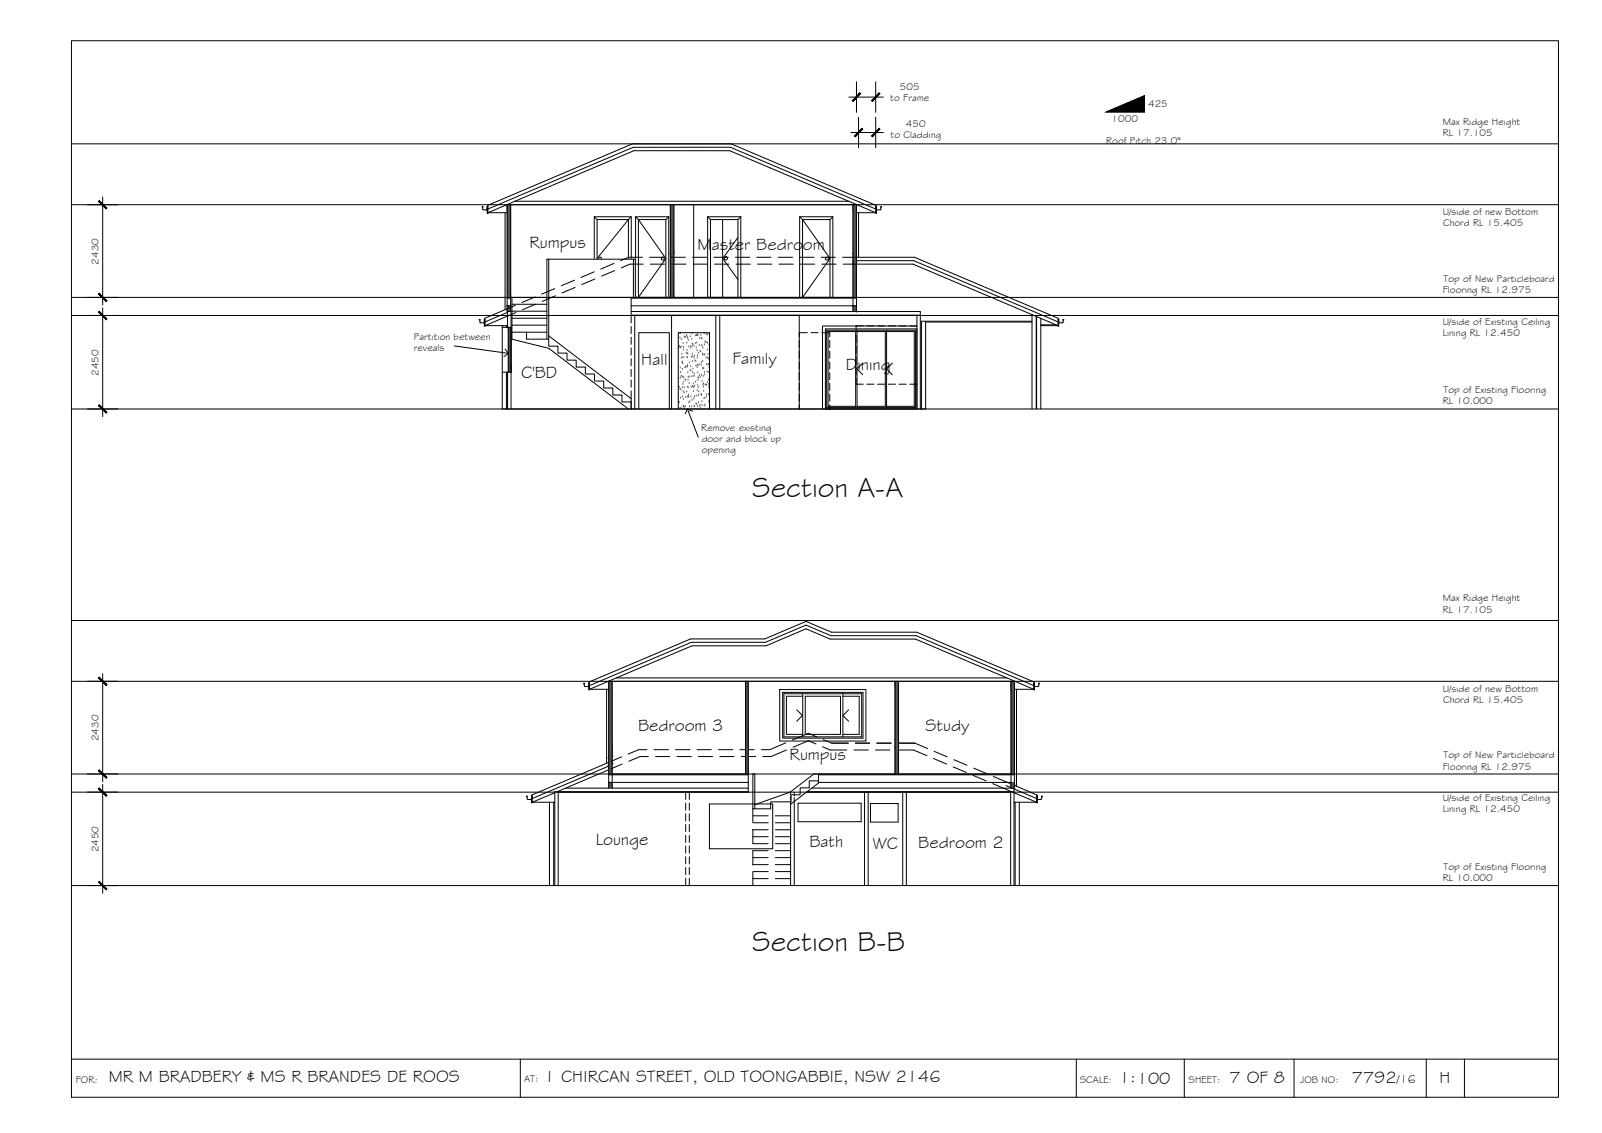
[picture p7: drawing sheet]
<svg xmlns="http://www.w3.org/2000/svg" width="420mm" height="297mm" viewBox="0 0 420 297" stroke-linecap="round" stroke-linejoin="round" font-family="sans-serif">
<!-- layer: HATCH -->
<g fill="#545454" stroke="#545454" stroke-width=".26">
<path d="M159.6 178.6h1v19.7z"/>
<path d="M159.6 198.7h1v1.5z"/>
<path d="M133.3 85.8l.7 11.8v-11.8zM133.3 85.8l.7 11.8h-.7z"/>
<path d="M223.7 53.7l.9 12.8v-12.8zM223.7 53.7l.9 12.8h-.9z"/>
<path d="M175.8 53.7l.9 12.8v-12.8zM175.8 53.7l.9 12.8h-.9z"/>
<path d="M223.7 66.5l.9 1.8v-1.8zM223.7 66.5l.9 1.8h-.9z"/>
<path d="M175.8 66.5l.9 1.8v-1.8zM175.8 66.5l.9 1.8h-.9z"/>
<path d="M223.7 68.3l.9 9.7v-9.7zM223.7 68.3l.9 9.7h-.9z"/>
<path d="M175.8 68.3l.9 9.7v-9.7zM175.8 68.3l.9 9.7h-.9z"/>
<path d="M133 53.7l.9 24.3v-24.3zM133 53.7l.9 24.3h-.9z"/>
<path d="M133 80.2l.9 1.4v-1.4zM133 80.2l.9 1.4h-.9z"/>
<path d="M223.7 80.2l.9 1.5v-1.5zM223.7 80.2l.9 1.5h-.9z"/>
<path d="M133 81.6l.9 .1zM133 81.6l.9 .1z"/>
<path d="M234.7 178.6l1 15.3v-15.3zM234.7 178.6l1 15.3h-1z"/>
<path d="M195.5 178.6l.7 17v-17zM195.5 178.6l.7 17h-.7z"/>
<path d="M234.7 193.9l1 1.8v-1.8zM234.7 193.9l1 1.8h-1z"/>
<path d="M195.5 195.6l.7 1.8v-1.8zM195.5 195.6l.7 1.8h-.7z"/>
<path d="M159.6 178.6v19.7h1zM159.6 198.3h1l-1 .4zM159.6 198.7h1v-.4z"/>
<path d="M159.6 198.7v1.5h1zM159.6 200.2h1l-1 .4zM159.6 200.6h1v-.4z"/>
<path d="M265.2 178.6l.9 24.3v-24.3zM265.2 178.6l.9 24.3h-.9z"/>
<path d="M234.7 195.7l1 7.2v-7.2zM234.7 195.7l1 7.2h-1z"/>
<path d="M195.5 197.4l.7 5.5v-5.5zM195.5 197.4l.7 5.5h-.7z"/>
<path d="M159.6 200.6l1 2.3v-2.3zM159.6 200.6l1 2.3h-1z"/>
<path d="M265.2 205.1l.9 .5v-.5zM265.2 205.1l.9 .5h-.9zM265.2 205.6l.9 .4v-.4zM265.2 205.6l.9 .4h-.9z"/>
<path d="M265.2 206l.9 .6v-.6zM265.2 206l.9 .6h-.9z"/>
<path d="M159.6 205.1l1 1.5v-1.5zM159.6 205.1l1 1.5h-1z"/>
</g>
<!-- layer: MASK -->
<g fill="#fff" stroke="#fff" stroke-width=".26">
<path d="M209.7 56.8h8.7l-8.7 .8zM209.7 57.6h8.7v-.8z"/>
<path d="M209.7 57.6h.8l-.8 20.4zM210.5 57.6l-.8 20.4h.8z"/>
<path d="M217.7 57.6h.7l-.7 20.4zM218.4 57.6l-.7 20.4h.7z"/>
<path d="M210.5 57.6h7.2l-7.2 20.4zM217.7 57.6l-7.2 20.4h7.2z"/>
<path d="M185.6 56.8l8.7 .8v-.8zM185.6 56.8l8.7 .8h-8.7z"/>
<path d="M193.5 57.6l.8 20.4v-20.4zM193.5 57.6l.8 20.4h-.8z"/>
<path d="M185.6 57.6l.7 20.4v-20.4zM185.6 57.6l.7 20.4h-.7z"/>
<path d="M186.3 57.6l7.2 20.4v-20.4zM186.3 57.6l7.2 20.4h-7.2z"/>
<path d="M166.7 56.8h8.7l-8.7 .8zM166.7 57.6h8.7v-.8z"/>
<path d="M166.7 57.6h.7l-.7 20.4zM167.4 57.6l-.7 20.4h.7z"/>
<path d="M174.6 57.6h.8l-.8 20.4zM175.4 57.6l-.8 20.4h.8z"/>
<path d="M167.4 57.6h7.2l-7.2 20.4zM174.6 57.6l-7.2 20.4h7.2z"/>
<path d="M155.9 56.8h9.7l-9.7 .8zM155.9 57.6h9.7v-.8z"/>
<path d="M155.9 57.6h.7l-.7 20.4zM156.6 57.6l-.7 20.4h.7z"/>
<path d="M164.8 57.6h.8l-.8 20.4zM165.6 57.6l-.8 20.4h.8z"/>
<path d="M156.6 57.6h8.2l-8.2 20.4zM164.8 57.6l-8.2 20.4h8.2z"/>
<path d="M144.5 68l22.1 10v-10zM144.5 68l22.1 10h-22.1z"/>
</g>
<!-- layer: DOORS -->
<g fill="none" stroke="#000" stroke-width=".26">
<path d="M164.8 57.6l-8.2 10.2 8.2 10.2v-20.4h-8.2v20.4M167.4 57.6l7.2 10.2-7.2 10.2v-20.4h7.2v20.4M189.5 57.6v20.4M210.5 57.6l7.2 10.2-7.2 10.2v-20.4h7.2v20.4M186.3 78v-20.4h7.2v20.4M193.5 62.3l-3.9 5.5 3.9 5.5"/>
<circle cx="157.4" cy="67.8" r=".39"/>
<circle cx="173.8" cy="67.8" r=".39"/>
<circle cx="190.4" cy="67.7" r=".43"/>
<circle cx="216.9" cy="67.8" r=".39"/>
</g>
<!-- layer: NEWWORK -->
<g fill="none" stroke="#000" stroke-width=".26">
<path d="M127.8 54.1v1.8h.2v-1.8h-.2v.9h-1.1l-.1-.6-.2-.2h.3M128 54.8l38.1-16.2h25.4l38.2 16.2M128 54.1l-.1-.2 38-16.2h25.8l38.1 16.2-.1 .2M132.9 53.7h91.7M133 53.6v28.1M133 55.8h-5l38.3-16.3h25.1l38.3 16.3h-5.1M133.9 53.7v28M135 52.8h87.6M155.9 56.8l.7 .8M165.6 56.8l-.8 .8M166.7 56.8l.7 .8M175.4 56.8l-.8 .8"/>
<path d="M175.8 53.7v24.3M176.7 53.7v24.3M181.9 53.7v24.3M185.6 56.8v21.2h8.7v-21.2M185.6 56.8h8.7M185.6 56.8l.7 .8M194.3 56.8l-.8 .8M209.7 56.8l.8 .8M218.4 56.8l-.7 .8M223.7 53.7v28M224.6 53.6v28.1M229.9 54.1v1.8h-.2v-1.8h.2v.9h1.1v-.6l.2-.2h-.3"/>
<path d="M133 78h.9M133 78.2h.9M143.9 68h22.7v10M143.9 78h80.7M164.8 78h-8.9v-21.2h9.7l-.1 25.9M165.5 78.2h59.1M166.1 68v10M166.7 78v-21.2h8.7v21.2h-8M209.7 78v-21.2h8.7v21.2h-7.9M133 80.2h.9M133.3 85.8v11.8M134 85.8v11.8"/>
<path d="M165.5 80.2h59.1M216.5 86.2h24v21h-24zM240.5 85.5h-24.8v21.7M177.9 107.2v-20h8.2v20M154.4 179.1v1.8h.2v-1.8h-.2v.9l-1.1-.1v-.6l-.2-.1h.2M154.6 179.7l26.7-11.3h19.5l10.6-4.5 6.5 2.8h22.4l30.8 13M154.6 179.1l-.1-.3 26.6-11.3h19.5l10.8-4.6 6.7 2.8h22.4l30.7 13.1-.1 .3M159.5 178.6h106.7M159.6 178.6v28M160.6 178.6v28M161.7 177.7h102.3M195.5 178.6v24.3"/>
<path d="M196.2 178.6v29.1M234.7 178.6v24.3M235.7 178.6v24.3M265.2 178.6v28M266.1 178.6v28M271.3 179.1v1.8h-.2v-1.8h.2v.9l1.1-.1v-.6l.3-.1h-.3M159.6 180.7h-5l26.9-11.4h19.4l10.5-4.4 6.3 2.6h22.4l31 13.2h-5M204.5 180.8h22.6v13.5h-22.6zM205.3 181.5h21v12h-21zM159.6 205.1h36.6M159.6 203.1h36.6M159.6 202.9h36.6"/>
<path d="M214.7 205.1h50.5M214.7 203.1h51.4M214.7 202.9h51.4"/>
</g>
<!-- layer: CEILING-FLOOR LINES -->
<path d="M18.7 37.7h390M18.7 53.7h390M18.7 78h390M18.7 82.7h390M18.7 107.2h390M18.7 178.6h390M18.7 162.7h390M18.7 202.9h390M18.7 207.7h390M18.7 232.2h390" fill="none" stroke="#000" stroke-width=".26"/>
<!-- layer: BORDER -->
<path d="M18.7 10.7h390v277h-390zM18.7 277.7h390M136.5 277.7v10M282.3 277.7v10M310.6 277.7v10M339.4 277.7v10M374.1 277.7v10M384.1 277.7v10" fill="none" stroke="#000" stroke-width=".26"/>
<!-- layer: DIMENSION -->
<g fill="none" stroke="#000" stroke-width=".26">
<path d="M222.6 25.5h9.1M223.2 34.7h8.5M224.6 21.5v8M225.2 30.7v8M229.7 21.5v8M229.7 30.7v8M22.9 53.7h8M26.9 51.7v28.3M22.9 78h8M22.9 82.7h8M26.9 80.7v28.5M22.9 107.2h8"/>
<path d="M22.9 178.6h8M26.9 176.6v28.3M22.9 207.7h8M22.9 202.9h8M26.9 205.7v28.5M22.9 232.2h8"/>
</g>
<!-- layer: 0 -->
<g fill="#000" stroke="#000" stroke-width=".26">
<path d="M225.5 24.4l-1.8 2.2 2-2zM225.5 24.4l-1.8 2.2-.2-.2z"/>
<path d="M226.1 33.6l-1.8 2.2 2-1.9zM226.1 33.6l-1.8 2.2-.2-.2z"/>
<path d="M228.6 35.6l.2 .2 1.8-2.2zM230.6 33.6l.2 .3-2 1.9z"/>
<path d="M228.6 26.4l.2 .2 1.8-2.2zM230.6 24.4l.2 .2-2 2z"/>
<path d="M25.8 52.8l2 2 .2-.2zM26 52.6l2 2-2.2-1.8z"/>
<path d="M26 76.9l-.2 .2 2.2 1.8zM25.8 77.1l2.2 1.8-.2 .2z"/>
<path d="M25.8 81.8l2 2 .2-.2zM26 81.6l2 2-2.2-1.8z"/>
<path d="M26 106.1l-.2 .2 2.2 1.8zM25.8 106.3l2.2 1.8-.2 .2z"/>
<path d="M25.8 177.7l2 2 .2-.2zM26 177.5l2 2-2.2-1.8z"/>
<path d="M26 201.8l-.2 .2 2.2 1.8zM25.8 202l2.2 1.8-.2 .2z"/>
<path d="M25.8 206.8l2 2 .2-.2zM26 206.6l2 2-2.2-1.8z"/>
<path d="M26 231.1l-.2 .2 2.2 1.8zM25.8 231.3l2.2 1.8-.2 .2z"/>
</g>
<!-- layer: TEXT -->
<path d="M290.2 29.4l10-4.3v4.3z" fill="#000" stroke="#000" stroke-width=".26"/>
<path d="M290.2 29.4l10-4.3v4.3z" fill="none" stroke="#000" stroke-width=".26"/>
<!-- layer: EXISTING -->
<g fill="none" stroke="#000" stroke-width=".26">
<path d="M140.3 77.9l-3.4 1.4M140.5 79.7l-3.5 1.5M145.5 75.7l-3.5 1.4M145.7 77.5l-3.5 1.5M150.7 73.5l-3.5 1.4M150.8 75.3l-3.4 1.5M155.8 71.3l-3.4 1.4M156 73.1l-3.4 1.5M161 69.1l-3.4 1.4M161.2 70.9l-3.4 1.5M168.5 67.5h-3.6l-2.1 .8M168.7 69.3h-3.5l-2.3 .9"/>
<path d="M170.4 67.5h3.7M170.5 69.3h3.8M176 67.5h3.7M176.2 69.3h3.7M181.6 67.5h3.8M181.8 69.3h3.8M187.2 67.5h3.8M187.4 69.3h3.8M192.9 67.5h3.7M193 69.3h3.8M198.5 67.5h3.7M198.7 69.3h3.7"/>
<path d="M204.1 67.5h3.8M204.3 69.3h3.8M209.7 67.5h3.8M209.9 69.3h3.8M215.4 67.5h3.7M215.5 69.3h3.8M221 67.5h18.8l37.8 16-.1 .2M221.2 69.3h18.3l38 16.1h-4.5M224.6 68.3h15.1l37.8 16.1M127 83.7v.9h-1.1v-.6l-.2-.2h.3M127 83.7h.2v1.8h-.2zM131.7 97.6h2.3"/>
<path d="M131.7 85.8h2.3M132.8 85.4v.4M132.8 97.6v9.6M133 81.7h1v25.5M133.1 81.7v4.1M133.1 97.6v9.6M133.1 81.9l-5.9 2.5M135.1 80.1l-8 3.4 .1 .2M135.3 81.9l-8.1 3.5h5.9M144.5 82.7h96M165.5 82.6h75.9M165.5 81.7h75.9v25.5"/>
<path d="M165.5 82.7v2M165.5 85.6v1.9M165.5 88.4v1.9M165.5 91.2v1.9M165.5 94v1.9M165.5 96.9v1.8M165.5 99.6v1.9M166.5 82.7v24.5M176.1 82.7v24.5M187.7 82.7v24.5M188.8 82.7v24.5M209.6 87.2h2.2"/>
<path d="M209.6 82.6v24.6M212.7 87.2h1.9M215.5 87.2h2.1v1.1M217.6 89.3v1.8M217.6 92.1v1.8M217.6 94.9v1.8M217.6 97.7v1.9M224.5 99.2v1.5h1.9M224.5 87.9v1.9M224.5 90.7v1.9M224.5 93.5v1.9M224.5 96.3v1.9"/>
<path d="M226.4 85.4h-1.9v1.6M227.3 85.4h1.9M230.2 85.4h1.8M233 85.4h1.9M235.8 85.4l1.9 .1M238.6 85.5h1.9M240.5 82.6v24.6M242.8 84.2v23h-111.1v-21.8M242.8 84.4h27.9M270.7 84.2h-29v23M270.7 82.5v24.7M271.8 82.9v24.3"/>
<path d="M271.9 83v24.2M273 83.5v23.7M273 85.2h4M277.5 83.7h.2v1.8h-.2zM277.7 83.7v.9h1.1v-.6l.2-.2h-.3M165.5 102.5v1.8M165.5 105.3v1.9M167.5 107.2v-20h8v20M217.6 100.5v1.9M217.6 103.3v1.9M217.6 106.1v1.1M227.3 100.7h1.9"/>
<path d="M230.2 100.7h1.8M233 100.7h1.9M235.8 100.7h1.9M238.6 100.7h1.9M163 198.4l-23.5 10 .1 .3M169.7 196.5h-2.2l-2.8 1.2M170 198.3h-2.2l-2.9 1.3M171.5 196.5h3.8M171.9 198.3h3.8M177.2 196.5h3.7M177.6 198.3h3.7M182.8 196.5h3.7"/>
<path d="M183.2 198.3h3.7M188.4 196.5h3.8M188.8 198.3h3.7M194 196.5h3.8M194.4 198.3h3.8M206.1 194.7l-4.2 1.8h-2.2M206.3 196.6l-4.1 1.7h-2.1M214 195l-2-.8-4 1.7M214.2 193.2l-2.2-1-4.2 1.8M215.7 195.8l2 .8h4.4M215.9 193.9l2.2 .9h4.4M224 196.6h3.7"/>
<path d="M224.3 194.8h3.8M229.6 196.6h3.7M230 194.8h3.7M235.2 196.6h4.4l3.5 1.5M235.6 194.8h4.4l3.3 1.5M244.8 198.9l3.5 1.4M245 197l3.4 1.4M250.2 199.2l3.4 1.4M138.2 209.4l.2 .2M138.4 208.8h-.3l.1 .2v.4M139.4 208.7v.9h-.9M139.4 208.7h.2v1.8h-.2z"/>
<path d="M144.1 210.3v21.9M145.2 210.3v21.9M145.5 207.8l-5.9 2.5h5.9M146.4 207.6v24.6M146.4 207.7h49.8M148.3 206.6h47.9M160.3 200.6l-20.7 8.8M163.2 200.3l-17.1 7.3M179.8 207.7v1.9M179.8 210.6v1.8M179.8 213.4v1.8M179.8 216.2v1.9"/>
<path d="M179.8 219v1.9M180.8 207.7v1.9M180.8 210.6v1.8M180.8 213.4v1.8M180.8 216.2v1.9M180.8 219v1.9M186.1 210.8h16.6v11.7h-16.6zM196.2 207.6h-50.7v24.6M207.4 207.7v.6M207.4 208.8v.9M207.4 210.2v22M208.3 207.7v1"/>
<path d="M208.3 209.1v23.1M209.3 210.6h16.6v4.8h-16.6zM211.5 207.7h53.6M211.7 207.6h54.2M212.9 206.6h53v25.6M226.7 207.7v24.5M227.7 207.7v24.5M228.3 210.7h7.2v4.8h-7.2zM236.8 207.7v24.5M237.7 207.7v24.5M250 201.1l3.4 1.4M255.2 203.3l3.4 1.4"/>
<path d="M255.4 201.4l3.4 1.4M260.4 205.4l11.5 4.9h-6M260.5 203.6l11.5 4.8-.1 .3M263.8 205.9l8.1 3.5M265.1 207.6v24.6M266.2 210.3v21.9M267.3 210.3v21.9M271.9 208.7h.2v1.8h-.2zM272.1 208.7v.9h.9M273.1 208.8h.3l-.2 .2v.4M273.2 209.4l-.2 .2M179.8 221.8v1.9"/>
<path d="M179.8 224.6v1.9M179.8 227.4v1.9M179.8 230.2v2M180.8 221.8v1.9M180.8 224.6v1.9M180.8 227.4v1.9M180.8 230.2v2"/>
</g>
<!-- layer: STAIRS -->
<g fill="none" stroke="#000" stroke-width=".26">
<path d="M133.9 78h9.5M134.3 78v10.9M134.3 79.8h9.1M134 88.9l9.9 2.4 20.9 15.9M134.3 87.1h9.1M134.3 85.3h9.1M134.3 83.4h9.1M134.3 81.6h9.1M138.1 87.1v1.8h5.8M143.4 88.9v-20.9h.5v22.8h2.4v1.8h2.4v1.8h2.4v1.8h2.4v1.9h2.4v1.8h2.4v1.8h2.4v1.9h2.4v1.8h2.4M143.9 88l21.6 16.5v2.7M197.4 217.4v3.8h4.1"/>
<path d="M197.4 219.4h4.1M197.4 217.5h4.1M197.4 215.7h4.1M197.4 213.9h4.1M198 212v-9.1h-.6v12.7M203.3 219.4h4.1M203.3 217.5h4.1M203.3 215.7h4.1M203.3 213.9h4.1M207.4 210.9l7.3-5.6v-2.4h-1.2l-6.3 4.8-9.2 3.3M214.7 204.7h-2.5v1.9h-2.3v1.8h-2.4v1.8h-5.4v1.8h-4.7M197.4 223v3.8"/>
<path d="M197.4 228.7v3.5M197.4 230.3h4.1M197.4 228.5h4.1M197.4 226.7h4.1M197.4 224.8h4.1M197.4 223h4.1M203.3 230.3h4.1M203.3 228.5h4.1M203.3 226.7h4.1M203.3 224.8h4.1M203.3 223h4.1M203.3 221.2h4.1"/>
</g>
<!-- layer: HATCH -->
<g fill="none" stroke="#545454" stroke-width=".26">
<path d="M177.9 91.3h.1M178 99.2h.1M178 91.3h.1M178.1 90.8h.1M178.3 90.9h.1M178.3 88.6h.1M178.4 87.5h.1M178.4 96.5h.1M178.4 87.3h.1M178.4 91.2h.1M178.5 97.7h.1M178.5 99.1h.1"/>
<path d="M178.7 98.7h.1M178.7 89h.1M178.8 91h.1M178.8 92.9h.1M178.8 93.8h.1M178.8 93.9h.1M178.9 94.9h.1M178.9 95.2h.1M179 96.9h.1M179 98.8h.1M179.1 95.3h.1M179.2 90h.1"/>
<path d="M179.2 91.8h.1M179.3 91.1h.1M179.4 99h.1M179.4 93.7h.1M179.4 88.3h.1M179.6 88.4h.1M179.7 96.4h.1M179.7 99.6h.1M179.7 88.4h.1M179.8 96.3h.1M179.9 99.8h.1M180 96.2h.1"/>
<path d="M180 92.6h.1M180.1 88h.1M180.1 89.9h.1M180.2 91.9h.1M180.2 93.6h.1M180.2 92.7h.1M180.2 88.4h.1M180.3 93.8h.1M180.3 95.8h.1M180.3 96.2h.1M180.4 88.8h.1M180.4 97.8h.1"/>
<path d="M180.4 92.9h.1M180.5 99.7h.1M180.5 99h.1M180.5 89.3h.1M180.6 90.9h.1M180.7 98.8h.1M180.8 95.1h.1M181 97.1h.1M181.1 88.3h.1M181.2 96.1h.1M181.2 90.9h.1M181.2 91.3h.1"/>
<path d="M181.2 97.3h.1M181.3 98.8h.1M181.3 93.7h.1M181.4 88.9h.1M181.5 90.9h.1M181.5 87.5h.1M181.5 90.2h.1M181.6 92.8h.1M181.6 93.4h.1M181.6 94.8h.1M181.6 97.7h.1M181.7 96.7h.1"/>
<path d="M181.7 90.4h.1M181.8 98.7h.1M182 90.8h.1M182 93.9h.1M182.1 98.1h.1M182.1 98.7h.1M182.1 93.4h.1M182.3 94.6h.1M182.3 90h.1M182.4 88.1h.1M182.5 94.8h.1M182.5 96h.1"/>
<path d="M182.6 91.2h.1M182.7 88h.1M182.7 89.9h.1M182.8 91.9h.1M182.8 96.4h.1M182.8 87.7h.1M182.9 93.8h.1M182.9 95.8h.1M183 93.3h.1M183 88h.1M183 97.8h.1M183 87.9h.1"/>
<path d="M183.1 99.7h.1M183.1 95.9h.1M183.1 99h.1M183.2 92.6h.1M183.2 99.2h.1M183.4 95.6h.1M183.4 90.6h.1M183.5 98.5h.1M183.5 88.8h.1M183.6 92.1h.1M183.6 98.9h.1M183.8 87.9h.1"/>
<path d="M183.8 92.3h.1M183.9 95.8h.1M183.9 88.7h.1M183.9 90.5h.1M184 95.1h.1M184 98.4h.1M184.1 88.9h.1M184.1 100h.1M184.2 90.8h.1M184.2 92.8h.1M184.3 94.8h.1M184.3 93.1h.1"/>
<path d="M184.3 91.3h.1M184.4 96.7h.1M184.4 96.5h.1M184.4 98.7h.1M184.6 96.7h.1M184.7 93.1h.1M184.7 87.5h.1M184.7 90.4h.1M184.8 97.7h.1M184.8 98.3h.1M184.9 93h.1M184.9 89.6h.1"/>
<path d="M185.1 89.8h.1M185.2 93.9h.1M185.2 87.7h.1M185.3 95.6h.1M185.4 87.9h.1M185.4 97.5h.1M185.5 89.8h.1M185.5 90h.1M185.6 91.8h.1M185.6 93.8h.1M185.7 95.7h.1M185.7 92.9h.1"/>
<path d="M185.7 94h.1M185.7 87.6h.1M185.7 97.7h.1M185.8 95.5h.1M185.8 99.6h.1M185.9 94.2h.1M186 96.4h.1M186 90.6h.1M177.9 103.7h.1M178 105.6h.1M178.1 107.1h.1M178.1 105.5h.1"/>
<path d="M178.1 101.5h.1M178.4 102.1h.1M178.5 104.4h.1M178.5 102.2h.1M178.6 107h.1M178.9 101.7h.1M179 104h.1M179.1 100.8h.1M179.1 106.5h.1M179.2 102.7h.1M179.2 104.7h.1M179.3 106.6h.1"/>
<path d="M179.3 100.2h.1M179.4 106.9h.1M179.4 103h.1M179.5 101.6h.1M179.8 106.6h.1M179.9 104.2h.1M180.1 102.8h.1M180.3 101.5h.1M180.4 104.1h.1M180.5 104h.1M180.5 101.7h.1M180.6 103.6h.1"/>
<path d="M180.6 104.1h.1M180.7 105.6h.1M180.7 100.6h.1M180.8 106.7h.1M180.9 105.3h.1M181.2 104h.1M181.3 101.5h.1M181.3 106.6h.1M181.5 105h.1M181.7 101.3h.1M181.7 101.5h.1M181.8 100.7h.1"/>
<path d="M181.9 102.6h.1M181.9 101.7h.1M182 104.6h.1M182 106.5h.1M182.1 104h.1M182.1 106.5h.1M182.2 101.3h.1M182.4 100.2h.1M182.5 105.9h.1M182.6 103.8h.1M182.7 106h.1M182.8 102.5h.1"/>
<path d="M183 106.6h.1M183 101.1h.1M183.1 101.7h.1M183.1 103.8h.1M183.2 103.6h.1M183.2 105.6h.1M183.3 102.8h.1M183.5 106.3h.1M183.6 106.9h.1M183.8 103.4h.1M183.9 103.6h.1M184 103.6h.1"/>
<path d="M184.1 106.3h.1M184.1 105.3h.1M184.4 101h.1M184.5 101.5h.1M184.5 100.6h.1M184.6 102.6h.1M184.6 104.5h.1M184.7 106.5h.1M184.9 106.2h.1M184.9 104.4h.1M184.9 100.9h.1M185.2 100.9h.1"/>
<path d="M185.3 104h.1M185.3 103.5h.1M185.3 101.1h.1M185.6 100.2h.1M185.7 100.8h.1M185.9 101.6h.1M185.9 103.4h.1M185.9 105.3h.1M185.9 103.5h.1M186 105.5h.1"/>
</g>
<!-- layer: INSULCLAD -->
<path d="M132.5 55.8v25.4M225.2 55.8v11.7M159.1 180.7v19.4M266.6 180.7v25.4" fill="none" stroke="#000" stroke-width=".26"/>
<!-- layer: WINDOWS -->
<g fill="none" stroke="#000" stroke-width=".26">
<path d="M216.8 86.6h23.3v20.3h-23.3zM217.2 86.9h7.2v19.6h-7.2zM224.8 86.9h7.4v19.6h-7.4M224.8 86.6v20.3M226.3 95.2l-1.5 1.5 1.5 1.5M232.5 86.9h7.3v19.6h-7.3M232.5 86.6v20.3M234 95.2l-1.5 1.5 1.5 1.5M205.6 181.9h20.4v11.3h-20.4zM209 186.1l1.4 1.5-1.4 1.5M210.5 182.5h-4.2v10h4.2M210.5 181.9v11.3"/>
<path d="M211.2 182.5h9.2v10h-9.2zM221.1 182.5h4.2v10h-4.2M221.1 181.9v11.3M222.6 186.1l-1.5 1.5 1.5 1.5"/>
</g>
<!-- layer: 0 -->
<path d="M119.1 90.7l14.2 1.9M132.5 91.5l.8 1.1-1.1 .9M180.3 107.2l2.8 7.4M181.6 107.8l-1.3-.6-.6 1.3" fill="none" stroke="#000" stroke-width=".26"/>
<g font-size="7.5">
<text x="197.3" y="130.2">Section A-A</text>
<text x="197.3" y="249.3">Section B-B</text>
</g>
<g font-size="4.5">
<text x="138.9" y="65">Rumpus</text>
<text x="182.9" y="65.5">Master Bedroom</text>
<text x="168.2" y="95.6">Hall</text>
<text x="192.1" y="95.5">Family</text>
<text x="136.7" y="99.2">C'BD</text>
<text x="221.9" y="96.9">Dining</text>
<text x="167.3" y="191.7">Bedroom 3</text>
<text x="242.7" y="191.7">Study</text>
<text x="207.1" y="199.2">Rumpus</text>
<text x="156.2" y="221.7">Lounge</text>
<text x="212.3" y="222.1">Bath</text>
<text x="228.9" y="222.7">WC</text>
<text x="240.8" y="222.4">Bedroom 2</text>
<text x="28.5" y="283.8">MR M BRADBERY &amp; MS R BRANDES DE ROOS</text>
<text x="142.7" y="283.7">1 CHIRCAN STREET, OLD TOONGABBIE, NSW 2146</text>
<text x="293.5" y="284">1:100</text>
<text x="322.4" y="284">7 OF 8</text>
<text x="354.5" y="283.9">7792</text>
<text x="377.5" y="283.8">H</text>
</g>
<text font-size="3.2" x="366.4" y="283.9">/16</text>
<g font-size="2.6">
<text x="236" y="23.7">505</text>
<text x="233.5" y="26.6">to Frame</text>
<text x="301.1" y="28.1">425</text>
<text x="237.6" y="33.2">450</text>
<text x="291.6" y="31.9">1000</text>
<text x="378.4" y="35.7">RL 17.105</text>
<text x="378.4" y="32.7">Max Ridge Height</text>
<text x="233.6" y="36.1">to Cladding</text>
<text x="290.1" y="37.7">Roof Pitch 23.0°</text>
<text x="378.4" y="56.4">U/side of new Bottom</text>
<text x="378.5" y="59.4">Chord RL 15.405</text>
<text x="25.9" y="69.4" transform="rotate(-90 25.9 69.4)">2430</text>
<text x="378.4" y="76.8">Flooring RL 12.975</text>
<text x="378.6" y="73.9">Top of New Particleboard</text>
<text x="108.6" y="89.2">Partition between</text>
<text x="378.4" y="85.1">U/side of Existing Ceiling</text>
<text x="378.4" y="88">Lining RL 12.450</text>
<text x="108.5" y="92.1">reveals</text>
<text x="25.9" y="98.5" transform="rotate(-90 25.9 98.5)">2450</text>
<text x="378.4" y="106">RL 10.000</text>
<text x="378.6" y="103.1">Top of Existing Flooring</text>
<text x="183.9" y="113">Remove existing</text>
<text x="184" y="115.9">door and block up</text>
<text x="184" y="118.8">opening</text>
<text x="378.4" y="160.6">RL 17.105</text>
<text x="378.4" y="157.7">Max Ridge Height</text>
<text x="378.4" y="181.4">U/side of new Bottom</text>
<text x="378.5" y="184.3">Chord RL 15.405</text>
<text x="25.9" y="194.3" transform="rotate(-90 25.9 194.3)">2430</text>
<text x="378.4" y="201.8">Flooring RL 12.975</text>
<text x="378.6" y="198.9">Top of New Particleboard</text>
<text x="378.4" y="210.1">U/side of Existing Ceiling</text>
<text x="378.4" y="213">Lining RL 12.450</text>
<text x="25.9" y="223.5" transform="rotate(-90 25.9 223.5)">2450</text>
<text x="378.4" y="231">RL 10.000</text>
<text x="378.6" y="228.1">Top of Existing Flooring</text>
<text x="19.9" y="283.9">FOR:</text>
<text x="137.5" y="283.7">AT:</text>
<text x="283.2" y="284">SCALE:</text>
<text x="311.7" y="284">SHEET:</text>
<text x="341" y="284">JOB NO:</text>
</g>
</svg>
